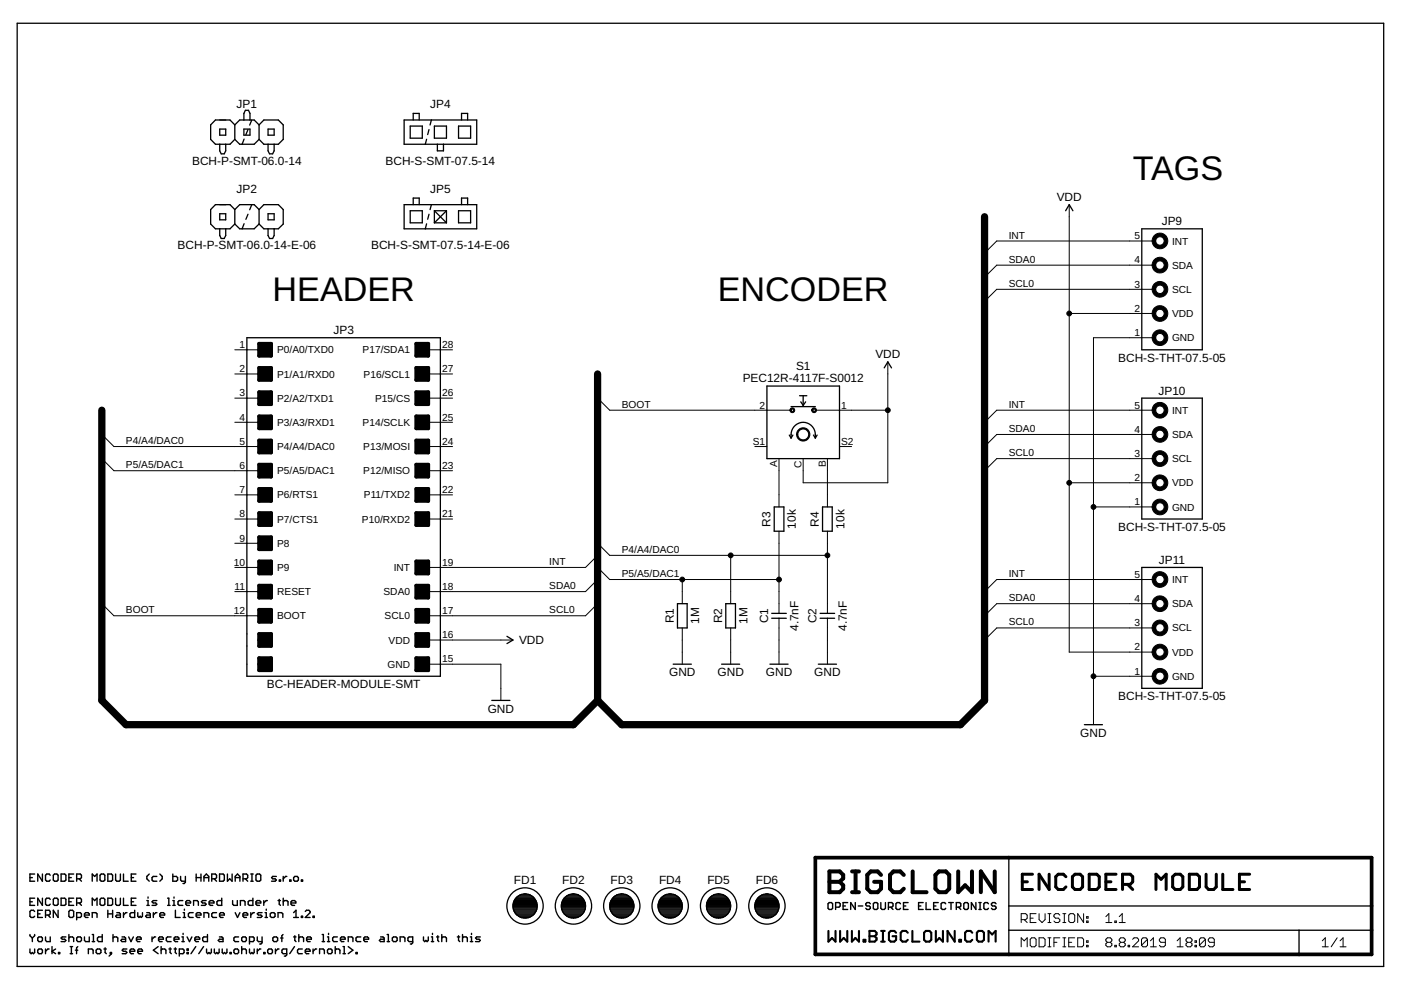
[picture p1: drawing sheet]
<svg xmlns="http://www.w3.org/2000/svg" width="297mm" height="210mm" viewBox="0 0 297 210" stroke-linecap="round" stroke-linejoin="round" font-family="sans-serif">
<g fill="none" stroke="#000" stroke-width=".21">
<path d="M226.7 43.4v94.9h17.9M244.6 51.1h-33.3l-2.6 2.6M244.6 56.2h-33.3l-2.6 2.6M49.8 74.2h5.1M49.8 79.3h5.1M90.8 74.2h5.1M90.8 79.3h5.1M188.2 76.7v25.7h-17.9v-5.2M226.7 66.5h17.9M244.6 71.6h-12.8v82M244.6 61.3h-33.3l-2.6 2.6M21.6 97.2l2.6 2.6h30.7"/>
<path d="M21.6 92.1l2.6 2.6h30.7M49.8 84.4h5.1M49.8 89.5h5.1M90.8 99.8h5.1M90.8 94.7h5.1M90.8 84.4h5.1M90.8 89.5h5.1M126.7 84.4l2.6 2.6h38.3M160 94.7h2.6M165.2 97.2v10.3M173 87h15.2M175.4 97.2v10.3"/>
<path d="M178 94.7h2.6M244.6 87h-33.3l-2.6 2.5M244.6 97.2h-33.3l-2.6 2.6M244.6 92.1h-33.3l-2.6 2.6M49.8 104.9h5.1M49.8 110h5.1M49.8 115.2h5.1M90.8 104.9h5.1M90.8 110h5.1M126.7 117.8l-2.6 2.5h-33.3M126.7 115.2l2.6 2.6h46.1M154.9 117.8v10.2"/>
<path d="M165.2 112.6v17.4M175.4 112.6v17.4M226.7 102.4h17.9M231.8 107.5h12.8M21.6 128l2.6 2.6h30.7M49.8 120.3h5.1M49.8 125.4h5.1M90.8 135.7h18M126.7 120.3l2.6 2.6h35.9M126.7 128l-2.6 2.6h-33.3M126.7 122.9l-2.6 2.5h-33.3M144.7 122.9v5.1"/>
<path d="M144.7 133.1v7.7M154.9 133.1v7.7M165.2 131.1v9.7M175.4 131.1v9.7M244.6 122.9h-33.3l-2.6 2.5M244.6 133.1h-33.3l-2.6 2.6M244.6 128h-33.3l-2.6 2.6M90.8 140.8h15.4v7.7M231.8 143.4h12.8M216.5 195h1l.3-.3v-.7l-.3-.3h-1v1.9M217.1 195l.7 .6M218.4 194.7h.7"/>
<path d="M218.7 198.8h.7l.3 .4v1.2l-.3 .3h-.7l-.3-.3v-1.2zM219.7 193.7h-1.3v1.9h1.3M220.3 193.7v1.3l.6 .6 .7-.6v-1.3M220.3 198.8h1l.3 .4v1.2l-.3 .3h-1zM222.2 193.7h.6M222.2 195.6h.6M222.2 198.8h.6M222.5 193.7v1.9M222.5 198.8v1.9M223.5 199.8h.6M224.7 194l-.3-.3h-.6l-.3 .3v.4l.3 .3h.6l.3 .3v.3l-.3 .3h-.6l-.3-.3M224.7 198.8h-1.2v1.9"/>
<path d="M225.3 193.7h.7M225.3 195.6h.7M225.3 198.8h.7M225.7 193.7v1.9M225.7 198.8v1.9M226.6 199.8h.6M226.9 193.7h.6l.4 .3v1.3l-.4 .3h-.6l-.3-.3v-1.3zM227.9 198.8h-1.3v1.9h1.3M228.5 198.8h.9l.3 .4v1.2l-.3 .3h-.9zM229.7 193.7v1.9l-1.2-1.9v1.9M230.4 195.3h.3v.3h-.3zM230.4 194.4h.3v.3h-.3z"/>
<path d="M230.4 199.5h.3v.3h-.3zM234.5 195.6h1.2M234.5 194.4l.6-.7v1.9M234.8 199.8l-.3-.3v-.3l.3-.4h.6l.3 .4v.3l-.3 .3M234.8 199.8l-.3 .3v.3l.3 .3h.6l.3-.3v-.3l-.3-.3M234.8 199.8h.6M236.4 195.3h.3v.3h-.3zM237.3 195.6h1.3M237.3 194.4l.6-.7v1.9M237.6 199.8l-.3-.3v-.3l.3-.4h.7l.3 .4v.3l-.3 .3M237.6 199.8l-.3 .3v.3l.3 .3h.7l.3-.3v-.3l-.3-.3M237.6 199.8h.7"/>
<path d="M240.1 199.2l.4-.4h.6l.3 .4v.3l-1.3 1.2h1.3M243.3 199.2l-.3-.4h-.7l-.3 .4v1.2M243.3 199.2v1.2l-.3 .3h-.7l-.3-.3M243.3 199.2l-1.3 1.2M243.9 199.5l.6-.7v1.9M247.1 199.8h-1l-.3-.3v-.3l.3-.4h.7l.3 .4v1.2l-.3 .3h-.7l-.3-.3M249.6 199.5l.6-.7v1.9M251.8 199.8l-.3-.3v-.3l.3-.4h.6l.3 .4v.3l-.3 .3M251.8 199.8l-.3 .3v.3l.3 .3h.6l.3-.3v-.3l-.3-.3M251.8 199.8h.6M253.4 199.5h.3v.3h-.3zM255.6 199.2l-.4-.4h-.6l-.3 .4v1.2"/>
<path d="M255.6 199.2v1.2l-.4 .3h-.6l-.3-.3M255.6 199.2l-1.3 1.2M257.5 199.8h-1l-.3-.3v-.3l.3-.4h.6l.4 .4v1.2l-.4 .3h-.6l-.3-.3M280.4 199.5l.6-.7v1.9M283.5 198.8l-1.3 1.9M284.1 199.5l.7-.7v1.9M216.5 200.7v-1.9l.6 .7 .7-.7v1.9M222.2 200.7h.6M225.3 200.7h.7M230.4 200.4h.3v.3h-.3zM236.4 200.4h.3v.3h-.3zM239.2 200.4h.3v.3h-.3z"/>
<path d="M243.9 200.7h1.3M249.6 200.7h1.2M253.4 200.4h.3v.3h-.3zM280.4 200.7h1.2M284.1 200.7h1.3"/>
</g>
<g fill="#000" stroke="#000" stroke-width=".21">
<path d="M244.7 50a1.67 1.67 0 0 1 2.7 .2 1.67 1.67 0 0 1-1 2.5 1.67 1.67 0 0 1-2.1-1.6h.7a.9 .9 0 0 1 1.2-.9 .9 .9 0 0 1 .3 1.5 .9 .9 0 0 1-1.4-.4l-.1-.2h-.7z" fill-rule="evenodd"/>
<path d="M244.7 55.1a1.67 1.67 0 0 1 2.7 .2 1.67 1.67 0 0 1-1 2.5 1.67 1.67 0 0 1-2.1-1.6h.7a.9 .9 0 0 1 1.2-.9 .9 .9 0 0 1 .3 1.5 .9 .9 0 0 1-1.4-.4l-.1-.2h-.7z" fill-rule="evenodd"/>
<path d="M244.7 60.2a1.67 1.67 0 0 1 2.7 .3 1.67 1.67 0 0 1-1 2.4 1.67 1.67 0 0 1-2.1-1.6h.7a.9 .9 0 0 1 1.3-.8 .9 .9 0 0 1 .2 1.5 .9 .9 0 0 1-1.4-.4l-.1-.3h-.7z" fill-rule="evenodd"/>
<path d="M244.7 65.3a1.67 1.67 0 0 1 2.7 .3 1.67 1.67 0 0 1-1 2.5 1.67 1.67 0 0 1-2.1-1.6h.7a.9 .9 0 0 1 1.3-.9 .9 .9 0 0 1 .2 1.5 .9 .9 0 0 1-1.4-.4l-.1-.2h-.7z" fill-rule="evenodd"/>
<path d="M244.7 70.5a1.67 1.67 0 0 1 2.7 .2 1.67 1.67 0 0 1-1 2.5 1.67 1.67 0 0 1-2.1-1.6h.7a.9 .9 0 0 1 1.2-.9 .9 .9 0 0 1 .3 1.5 .9 .9 0 0 1-1.4-.4l-.1-.2h-.7z" fill-rule="evenodd"/>
<path d="M167.7 86.6a.52 .52 0 0 1 .7 .1 .52 .52 0 0 1-.3 .8 .52 .52 0 0 1-.6-.5h.2a.26 .26 0 0 1 .4-.2 .26 .26 0 0 1 .1 .4 .26 .26 0 0 1-.5-.1v-.1h-.2z" fill-rule="evenodd"/>
<path d="M169.3 91.1a1.4 1.4 0 0 1 2.2 .3 1.4 1.4 0 0 1-.8 2.1 1.4 1.4 0 0 1-1.8-1.4h.2a1.16 1.16 0 0 1 1.7-1.1 1.16 1.16 0 0 1 .3 2 1.16 1.16 0 0 1-1.9-.6l-.1-.3h-.2z" fill-rule="evenodd"/>
<path d="M172.3 86.6a.52 .52 0 0 1 .8 .1 .52 .52 0 0 1-.4 .8 .52 .52 0 0 1-.6-.5h.2a.25 .25 0 0 1 .4-.3 .25 .25 0 0 1 .1 .4 .25 .25 0 0 1-.4 0l-.3-.1z" fill-rule="evenodd"/>
<path d="M244.7 85.8a1.67 1.67 0 0 1 2.7 .3 1.67 1.67 0 0 1-1 2.5 1.67 1.67 0 0 1-2.1-1.6h.7a.9 .9 0 0 1 1.3-.9 .9 .9 0 0 1 .2 1.5 .9 .9 0 0 1-1.4-.4l-.1-.2h-.7z" fill-rule="evenodd"/>
<path d="M244.7 91a1.67 1.67 0 0 1 2.7 .2 1.67 1.67 0 0 1-1 2.5 1.67 1.67 0 0 1-2.1-1.6h.7a.9 .9 0 0 1 1.2-.9 .9 .9 0 0 1 .3 1.5 .9 .9 0 0 1-1.4-.4l-.1-.2h-.7z" fill-rule="evenodd"/>
<path d="M244.7 96.1a1.67 1.67 0 0 1 2.7 .3 1.67 1.67 0 0 1-1 2.4 1.67 1.67 0 0 1-2.1-1.6h.7a.9 .9 0 0 1 1.2-.9 .9 .9 0 0 1 .3 1.5 .9 .9 0 0 1-1.4-.3l-.1-.3h-.7z" fill-rule="evenodd"/>
<path d="M244.7 101.2a1.67 1.67 0 0 1 2.7 .3 1.67 1.67 0 0 1-1 2.5 1.67 1.67 0 0 1-2.1-1.6h.7a.9 .9 0 0 1 1.3-.9 .9 .9 0 0 1 .2 1.5 .9 .9 0 0 1-1.4-.4l-.1-.2h-.7z" fill-rule="evenodd"/>
<path d="M244.7 106.3a1.67 1.67 0 0 1 2.7 .3 1.67 1.67 0 0 1-1 2.5 1.67 1.67 0 0 1-2.1-1.6h.7a.9 .9 0 0 1 1.3-.9 .9 .9 0 0 1 .2 1.5 .9 .9 0 0 1-1.4-.4l-.1-.2h-.7z" fill-rule="evenodd"/>
<path d="M244.7 121.7a1.67 1.67 0 0 1 2.7 .3 1.67 1.67 0 0 1-1 2.5 1.67 1.67 0 0 1-2.1-1.6h.7a.9 .9 0 0 1 1.3-.9 .9 .9 0 0 1 .2 1.5 .9 .9 0 0 1-1.4-.4l-.1-.2h-.7z" fill-rule="evenodd"/>
<path d="M244.7 126.9a1.67 1.67 0 0 1 2.7 .2 1.67 1.67 0 0 1-1 2.5 1.67 1.67 0 0 1-2.1-1.6h.7a.9 .9 0 0 1 1.3-.9 .9 .9 0 0 1 .2 1.5 .9 .9 0 0 1-1.4-.4l-.1-.2h-.7z" fill-rule="evenodd"/>
<path d="M244.7 132a1.67 1.67 0 0 1 2.7 .3 1.67 1.67 0 0 1-1 2.4 1.67 1.67 0 0 1-2.1-1.6h.7a.9 .9 0 0 1 1.2-.9 .9 .9 0 0 1 .3 1.5 .9 .9 0 0 1-1.4-.4l-.1-.2h-.7z" fill-rule="evenodd"/>
<path d="M244.7 137.1a1.67 1.67 0 0 1 2.7 .3 1.67 1.67 0 0 1-1 2.5 1.67 1.67 0 0 1-2.1-1.6h.7a.9 .9 0 0 1 1.2-1 .9 .9 0 0 1 .3 1.5 .9 .9 0 0 1-1.4-.3l-.1-.2h-.7z" fill-rule="evenodd"/>
<path d="M244.7 142.2a1.67 1.67 0 0 1 2.7 .3 1.67 1.67 0 0 1-1 2.5 1.67 1.67 0 0 1-2.1-1.6h.7a.9 .9 0 0 1 1.3-.9 .9 .9 0 0 1 .2 1.5 .9 .9 0 0 1-1.4-.4l-.1-.2h-.7z" fill-rule="evenodd"/>
<circle cx="226.7" cy="66.5" r=".51"/>
<circle cx="188.2" cy="87" r=".51"/>
<circle cx="154.9" cy="117.8" r=".51"/>
<circle cx="175.4" cy="117.8" r=".51"/>
<circle cx="226.7" cy="102.4" r=".51"/>
<circle cx="231.8" cy="107.5" r=".51"/>
<circle cx="144.7" cy="122.9" r=".51"/>
<circle cx="165.2" cy="122.9" r=".51"/>
<circle cx="231.8" cy="143.4" r=".51"/>
</g>
<path d="M208.7 46v102.5l-5.1 5.1h-71.8l-5.1-5.1M126.7 79.3v69.2M21.6 87v61.5l5.1 5.1h94.9l5.1-5.1" fill="none" stroke="#000" stroke-width="1.5"/>
<g fill="none" stroke="#000" stroke-width=".28">
<path d="M3.6 4.9h289.8v200h-289.8zM46.6 27.4h1.3v1.3h-1.3zM46.6 30.6v1.4l.3 .6h.6l.4-.6v-1.4M49.8 26.5l-1-1.1h-3.1l-1 1.1v3l1 1.1h3.1l1-1.1M49.8 26.5l1-1.1h3.1l1 1.1M49.8 29.5l1 1.1h3.1l1-1.1M49.8 26.5v3M51.7 25.4v-1.4l.3-.6h.7l.3 .6v1.4M51.7 27.4h1.3v1.3h-1.3zM51.8 29.5l-.5 1.1M52.6 27.5l-.5 1.1M53.4 25.4l-.5 1.1"/>
<path d="M54.9 26.5l1-1.1h3.1l1 1.1v3l-1 1.1h-3.1l-1-1.1M54.9 26.5v3M56.8 27.4h1.3v1.3h-1.3zM56.8 30.6v1.4l.3 .6h.7l.3-.6v-1.4M85.7 25.4h15.4v5.2h-15.4zM87 26.7h2.5v2.6h-2.5zM87.6 25.4v-1.4h1.3v1.4M90.4 29.5l-.2 1.1M91 27.5l-.3 1M91.5 25.4l-.3 1.1M92.1 26.7h2.6v2.6h-2.6zM92.7 30.6v1.4h1.3v-1.4"/>
<path d="M97.2 26.7h2.6v2.6h-2.6zM97.9 25.4v-1.4h1.2v1.4M46.6 45.3h1.3v1.3h-1.3zM46.6 48.5v1.4l.3 .7h.6l.4-.7v-1.4M49.8 44.4v3.1M49.8 44.4l-1-1h-3.1l-1 1v3.1l1 1h3.1l1-1M49.8 44.4l1-1h3.1l1 1M49.8 47.5l1 1h3.1l1-1M51.8 47.4l-.5 1.1M52.6 45.4l-.5 1.1M53.4 43.4l-.5 1.1M54.9 44.4v3.1"/>
<path d="M54.9 44.4l1-1h3.1l1 1v3.1l-1 1h-3.1l-1-1M56.8 45.3h1.3v1.3h-1.3zM56.8 48.5v1.4l.3 .7h.7l.3-.7v-1.4M85.7 43.4h15.4v5.1h-15.4zM87 44.7h2.5v2.5h-2.5zM87.6 43.4v-1.4h1.3v1.4M90.4 47.5l-.2 1M91 45.4l-.3 1.1M91.5 43.4l-.3 1M92.1 44.7v2.5M92.1 44.7h2.6M92.1 47.2h2.6"/>
<path d="M92.1 44.7l2.6 2.5M94.7 44.7v2.5M94.7 44.7l-2.6 2.5M97.2 44.7h2.6v2.5h-2.6zM97.9 43.4v-1.4h1.2v1.4M225.9 44.7l.8-1.3 .8 1.3M242.1 48.5h12.8v25.7h-12.8zM52.3 71.6h41.1v71.8h-41.1zM187.5 78l.7-1.3 .8 1.3M162.6 81.9h15.4v15.3h-15.4zM167.3 92.2l.4 .7M167.7 92.9a2.66 2.66 0 0 1 2.6-3.4 2.66 2.66 0 0 1 2.6 3.4"/>
<path d="M167.7 86.2h5.2M168.1 92.2l-.4 .7M169.5 83.9h1.6M169.8 85.2l.5 .8M170.3 83.9v2.1M170.8 85.2l-.5 .8M172.5 92.2l.4 .7M173.2 92.2l-.3 .7M242.1 84.4h12.8v25.6h-12.8zM164.1 107.5h2.1v5.1h-2.1zM174.4 107.5h2v5.1h-2zM107.5 134.9l1.3 .8-1.3 .8"/>
<path d="M143.6 128h2.1v5.1h-2.1zM153.9 128h2v5.1h-2zM163.6 131.1h3.1M163.6 130h3.1M173.9 131.1h3.1M173.9 130h3.1M242.1 120.3h12.8v25.6h-12.8zM104.3 148.5h3.8M142.7 140.8h3.9M153 140.8h3.8M163.2 140.8h3.9M173.5 140.8h3.9"/>
<path d="M229.9 153.6h3.8M108.8 192.2h5.1M108.8 192h5.1M108.8 191.8h5.1M108.8 192.5h5.1M108.8 192.5l.2 .7M108.8 191.6h5M108.8 192.7h5M108.9 191.4l-.1 1.1M108.9 191.3h4.9M108.9 192.9h4.8M109 191.1h4.7"/>
<path d="M109 193.1h4.7M109 193.2l.6 .8M109.1 190.9h4.5M109.1 193.4h4.4M109.2 190.7h4.3M109.2 193.6h4.2M109.4 190.5h3.9M109.4 193.8h3.8M109.6 190.2h3.5M109.6 194h3.4M109.6 194a2.58 2.58 0 0 0 3.1 .2M109.9 190h2.9"/>
<path d="M110 194.3h2.7M110.2 189.8h2.2M110.3 189.8l1-.3 1.1 .3M110.3 189.8l-.9 .6-.5 1M110.4 194.5h1.8M111.1 189.5h.4M112.4 189.8a2.6 2.6 0 0 1 1.5 2.7M113 194l-.3 .2M113.7 193.2l-.7 .8M113.9 192.5l-.2 .7M119 192.2h5.1M119 192h5.1"/>
<path d="M119 192.5h5.1M119 191.8h5.1M119 192.5l.4 1 .5 .5M119.1 192.7h5M119.1 191.6h5M119.1 191.3h4.9M119.1 191.4l-.1 1.1M119.1 192.9h4.9M119.2 191.1h4.8M119.2 193.1h4.7M119.3 190.9h4.5M119.4 193.4h4.4"/>
<path d="M119.4 190.7h4.3M119.5 193.6h4.2M119.6 190.5h3.9M119.7 193.8h3.8M119.8 190.2h3.5M119.9 194h3.4M119.9 194a2.52 2.52 0 0 0 3.4 0M120.1 190h2.9M120.2 194.3h2.7M120.5 189.8h2.2M120.7 194.5h1.8M121.4 189.5h.4"/>
<path d="M122.6 189.8l.9 .6 .5 1M122.6 189.8a2.56 2.56 0 0 0-3.5 1.6M123.9 193.2l-.6 .8M124 191.4l.1 1.1M124.1 192.5l-.2 .7M129.3 192.2h5.1M129.3 192h5.1M129.3 191.8h5.1M129.3 192.5h5.1M129.3 192.5l.2 .7M129.3 191.6h5M129.3 192.7h5"/>
<path d="M129.4 191.4l-.1 1.1M129.4 191.3h4.9M129.4 192.9h4.9M129.5 191.1h4.7M129.5 193.1h4.7M129.5 193.2l.7 .8M129.6 190.9h4.5M129.6 193.4h4.4M129.7 190.7h4.3M129.8 193.6h4.1M129.9 190.5h3.9M129.9 193.8h3.8"/>
<path d="M130.1 190.2h3.5M130.2 194a2.58 2.58 0 0 0 3 .2M130.2 194h3.3M130.4 190h2.9M130.5 194.3h2.7M130.7 189.8h2.2M130.8 189.8l1-.3 1.1 .3M130.8 189.8l-.9 .6-.5 1M130.9 194.5h1.8M131.6 189.5h.4M132.9 189.8a2.6 2.6 0 0 1 1.5 2.7M133.5 194l-.3 .2"/>
<path d="M134.2 193.2l-.7 .8M134.4 192.5l-.2 .7M139.5 192.2h5.2M139.5 192h5.2M139.6 192.5h5M139.6 191.8h5M139.6 192.5l.3 1 .5 .5M139.6 192.7h5M139.6 191.6h5M139.6 191.3h4.9M139.6 191.4v1.1M139.7 192.9h4.8"/>
<path d="M139.7 191.1h4.8M139.7 193.1h4.7M139.8 190.9h4.6M139.9 193.4h4.4M140 190.7h4.2M140 193.6h4.2M140.1 190.5h4M140.2 193.8h3.8M140.4 190.2h3.4M140.4 194h3.4M140.4 194a2.52 2.52 0 0 0 3.4 0M140.6 190h3"/>
<path d="M140.7 194.3h2.7M141 189.8h2.2M141.2 194.5h1.8M141.9 189.5h.4M143.2 189.8l.8 .6 .5 1M143.2 189.8a2.56 2.56 0 0 0-3.6 1.6M144.4 193.2l-.6 .8M144.5 191.4l.1 1.1M144.6 192.5l-.2 .7M149.8 192.2h5.1M149.8 192h5.1M149.8 191.8h5.1"/>
<path d="M149.8 192.5l.2 .7M149.8 192.5h5.1M149.8 191.6h5.1M149.9 192.7h4.9M149.9 191.4l-.1 1.1M149.9 191.3h4.9M149.9 192.9h4.9M150 191.1h4.7M150 193.2l1 1M150 193.1h4.7M150.1 190.9h4.5M150.1 193.4h4.5"/>
<path d="M150.2 190.7h4.3M150.3 193.6h4.1M150.4 190.5h3.9M150.5 193.8h3.7M150.6 190.2h3.5M150.7 194h3.3M150.9 190h2.9M151 194.2a2.48 2.48 0 0 0 2.7 0M151 194.3h2.7M151.3 189.8a2.57 2.57 0 0 1 3.6 2.7M151.3 189.8l-.9 .6-.5 1M151.3 189.8h2.1"/>
<path d="M151.4 194.5h1.8M152.1 189.5h.4M154 194l-.3 .2M154.7 193.2l-.7 .8M154.9 192.5l-.2 .7M160 192.2h5.2M160 192h5.2M160.1 192.5h5M160.1 191.8h5M160.1 192.5l.2 .7M160.1 191.6h5M160.1 192.7h5"/>
<path d="M160.1 191.3h5M160.1 191.4v1.1M160.2 192.9h4.8M160.2 191.1h4.8M160.3 193.1h4.7M160.3 193.2l.6 .8M160.3 190.9h4.6M160.4 193.4h4.4M160.5 190.7h4.2M160.5 193.6h4.2M160.6 190.5h4M160.7 193.8h3.8"/>
<path d="M160.9 190.2h3.4M160.9 194h3.4M160.9 194l.3 .2M161.1 190h3M161.2 194.2a2.48 2.48 0 0 0 2.8 0M161.2 194.3h2.8M161.5 189.8h2.2M161.7 194.5h1.8M162.4 189.5h.4M163.7 189.8l.8 .6 .6 1M163.7 189.8a2.56 2.56 0 0 0-3.6 1.6M164.3 194l-.3 .2"/>
<path d="M164.9 193.2l-.6 .8M165.1 191.4v1.1M165.1 192.5l-.2 .7M213.9 181.8v20.6M213.9 192.1h76.9M213.9 197.2h76.9M275.4 197.2v5.2"/>
<circle cx="111.3" cy="192.1" r="3.9"/>
<circle cx="121.6" cy="192.1" r="3.9"/>
<circle cx="131.8" cy="192.1" r="3.9"/>
<circle cx="142.1" cy="192.1" r="3.9"/>
<circle cx="152.4" cy="192.1" r="3.9"/>
<circle cx="162.6" cy="192.1" r="3.9"/>
</g>
<g fill="none" stroke="#000" stroke-width=".78">
<path d="M54.9 78h2.6v2.6h-2.6zM54.9 72.9h2.6v2.5h-2.6zM88.2 78h2.6v2.6h-2.6zM88.2 72.9h2.6v2.5h-2.6zM54.9 83.1h2.6v2.6h-2.6zM54.9 88.3h2.6v2.5h-2.6zM54.9 93.4h2.6v2.5h-2.6zM54.9 98.5h2.6v2.6h-2.6zM88.2 83.1h2.6v2.6h-2.6zM88.2 88.3h2.6v2.5h-2.6zM88.2 93.4h2.6v2.5h-2.6zM88.2 98.5h2.6v2.6h-2.6z"/>
<path d="M54.9 103.7h2.6v2.5h-2.6zM54.9 108.8h2.6v2.5h-2.6zM54.9 113.9h2.6v2.6h-2.6zM54.9 119h2.6v2.6h-2.6zM88.2 103.7h2.6v2.5h-2.6zM88.2 108.8h2.6v2.5h-2.6zM88.2 119h2.6v2.6h-2.6zM54.9 124.2h2.6v2.5h-2.6zM54.9 129.3h2.6v2.5h-2.6zM54.9 134.4h2.6v2.6h-2.6zM54.9 139.5h2.6v2.6h-2.6zM88.2 124.2h2.6v2.5h-2.6z"/>
<path d="M88.2 129.3h2.6v2.5h-2.6zM88.2 134.4h2.6v2.6h-2.6zM88.2 139.5h2.6v2.6h-2.6zM172.9 181.8h117.9v20.6h-117.9z"/>
</g>
<path d="M175.9 184.8h2.1l.8 .7v.7l-.8 .8 .8 .7v.7l-.8 .8h-2.1zM175.9 187h2.1M180.7 184.8h1.4M180.7 189.2h1.4M181.4 184.8v4.4M186.8 185.5l-.7-.7h-1.5l-.7 .7v2.9l.7 .8h1.5l.7-.8v-1.4h-1.5M191.6 185.5l-.7-.7h-1.5l-.7 .7v2.9l.7 .8h1.5l.7-.8M193.5 184.8v4.4h2.9M198.3 185.5l.8-.7h1.4l.8 .7v2.9l-.8 .8h-1.4l-.8-.8zM203.2 184.8v4.4l1.4-1.5 1.5 1.5v-4.4M210.9 184.8v4.4l-2.9-4.4v4.4" fill="none" stroke="#000" stroke-width=".85"/>
<g fill="none" stroke="#000" stroke-width=".3">
<path d="M6.3 198.1v.3l.6 .5M6.3 186.1h.6M6.3 191.2h.6M6.9 198.9v.7M7.3 185.3h-1v1.5h1M7.3 190.4h-1v1.6h1M7.3 193.3l-.2-.3h-.5l-.3 .3v1l.3 .2h.5l.2-.2M7.3 198.1v.3l-.4 .5M8 198.9l.3-.3h.5l.2 .3v.5l-.2 .2h-.5l-.3-.2zM8 193.8h.5M9 185.3v1.5l-1-1.5v1.5M9 190.4v1.6l-1-1.6v1.6"/>
<path d="M9 193h-1v1.5h1M9.7 194h.7l.2-.2v-.5l-.2-.3h-.7v1.5M9.7 198.6v.8l.2 .2h.7v-1M10.2 194l.4 .5M10.6 185.6l-.2-.3h-.5l-.2 .3v1l.2 .2h.5l.2-.2M10.6 190.7l-.2-.3h-.5l-.2 .3v1l.2 .3h.5l.2-.3M11.6 185.3h.5l.2 .3v1l-.2 .2h-.5l-.3-.2v-1zM11.6 190.4h.5l.2 .3v1l-.2 .3h-.5l-.3-.3v-1zM12.3 193v1.5l-1-1.5v1.5M13 185.3h.7l.3 .3v1l-.3 .2h-.7zM13 190.4h.7l.3 .3v1l-.3 .3h-.7zM14 198.6h-.8l-.2 .3 .2 .2h.5l.3 .3-.3 .2h-.7"/>
<path d="M14.6 186.1h.5M14.6 198.1v1.5M14.6 191.2h.5M14.6 198.9l.3-.3h.5l.2 .3v.7M14.9 193h.5l.2 .3v1l-.2 .2h-.5l-.3-.2v-1zM15.6 185.3h-1v1.5h1M15.6 190.4h-1v1.6h1M16.3 186.3h.7l.3-.2v-.5l-.3-.3h-.7v1.5M16.3 191.5h.7l.3-.3v-.5l-.3-.3h-.7v1.6M16.3 194.5h.7l.3-.2v-.5l-.3-.3h-.7v1.5M16.3 198.9l.2-.3h.5l.3 .3v.5l-.3 .2h-.5l-.2-.2zM16.8 186.3l.5 .5"/>
<path d="M16.8 191.5l.5 .5M17.9 194h1v-.2l-.2-.3h-.5l-.3 .3v.5l.3 .2h.5M17.9 198.6v.8l.3 .2h.7v-1M19.6 186.8v-1.5l.5 .5 .5-.5v1.5M19.6 192v-1.6l.5 .5 .5-.5v1.6M19.6 194.5v-1h.7l.3 .3v.7M19.6 199.6h.5M19.6 198.1h.2v1.5M21.5 185.3h.5l.2 .3v1l-.2 .2h-.5l-.3-.2v-1zM21.5 190.4h.5l.2 .3v1l-.2 .3h-.5l-.3-.3v-1zM21.7 198.1v1.5h-.8l-.2-.2v-.5l.2-.3h.8M22.9 185.3h.7l.3 .3v1l-.3 .2h-.7z"/>
<path d="M22.9 190.4h.7l.3 .3v1l-.3 .3h-.7zM22.9 193v1.5M22.9 193.8h1M23.9 193v1.5M24 198.9l.2-.3h.5l.3 .3v.7M24 198.1v1.5M24.5 185.3v1.3l.3 .2h.5l.2-.2v-1.3M24.5 190.4v1.3l.3 .3h.5l.2-.3v-1.3M24.8 193.5h.5l.2 .3v.7h-.7l-.3-.2 .3-.3h.7M25.9 198.6h.5l.2 .3v.7h-.7l-.3-.2 .3-.3h.7M26.2 185.3v1.5h1M26.2 190.4v1.6h1"/>
<path d="M26.2 193.5v1M26.9 193.5h-.2l-.5 .5M27.3 198.6l.5 1 .5-1M27.8 186.1h.5M27.8 191.2h.5M28.6 193v1.5h-.8l-.2-.2v-.5l.2-.3h.8M28.8 185.3h-1v1.5h1M28.8 190.4h-1v1.6h1M28.9 199.1h1v-.2l-.2-.3h-.5l-.3 .3v.5l.3 .2h.5M29.2 193.5v.8l.3 .2 .2-.2 .3 .2 .2-.2v-.8M31.1 193.5h.5l.3 .3v.7h-.8l-.2-.2 .2-.3h.8M31.1 192h.5"/>
<path d="M31.1 190.9h.3v1.1M31.4 190.2v.2M31.6 185.3l-.5 .5v.5l.5 .5M32.2 198.6v1M32.5 193.5v1M33 198.6h-.3l-.5 .5M33.3 185.8h-.8l-.3 .3v.5l.3 .2h.8M33.3 190.9h-.8l-.3 .3 .3 .3h.5l.3 .2-.3 .3h-.8M33.3 193.5h-.3l-.5 .5M33.6 199.1h1v-.2l-.2-.3h-.5l-.3 .3v.5l.3 .2h.5M33.9 185.3l.5 .5v.5l-.5 .5M33.9 194h1v-.2l-.3-.3h-.5l-.2 .3v.5l.2 .2h.5"/>
<path d="M35.5 190.4h.3v1.6M35.5 192h.5M36.3 198.6h-.8l-.2 .3v.5l.2 .2h.8M36.6 185.3v1.5h.8l.3-.2v-.5l-.3-.3h-.8M36.6 192h.5M36.6 190.9h.3v1.1M36.9 190.2v.2M36.9 199.1h1v-.2l-.2-.3h-.5l-.3 .3v.5l.3 .2h.5M37.2 193v1.5h1M38.3 185.8v.8l.2 .2h.8M38.6 199.6h.5M38.6 198.6h.2v1"/>
<path d="M38.8 190.9h-.8l-.3 .3v.5l.3 .3h.8M38.8 197.9v.2M38.8 194.5h.5M38.8 193.5h.3v1M39.1 192.8v.2M39.3 185.8v1.3l-.2 .2h-.3M39.4 191.5h1v-.3l-.2-.3h-.6l-.2 .3v.5l.2 .3h.6M39.7 198.6l.5 1 .5-1M41 193.5h-.8l-.3 .3v.5l.3 .2h.8M41 192v-1.1h.8l.3 .3v.8M41.3 199.1h1v-.2l-.2-.3h-.5l-.3 .3v.5l.3 .2h.5M41.6 186.1h1"/>
<path d="M41.6 185.3v1.5M41.6 194h1v-.2l-.2-.3h-.6l-.2 .3v.5l.2 .2h.6M42.6 185.3v1.5M43.2 186.1h1.1M43.2 186.8v-1l.6-.5 .5 .5v1M43.2 194.5v-1h.8l.3 .3v.7M43.7 190.9h-.8l-.2 .3 .2 .3h.6l.2 .2-.2 .3h-.8M44 198.1v1.5h-.8l-.2-.2v-.5l.2-.3h.8M44.3 191.5h1.1v-.3l-.3-.3h-.5l-.3 .3v.5l.3 .3h.5M44.9 186.3h.8l.2-.2v-.5l-.2-.3h-.8v1.5M45.4 186.3l.5 .5M45.9 193.5h-.8l-.2 .3v.5l.2 .2h.8"/>
<path d="M46.5 198.6h.5l.3 .3v.7h-.8l-.2-.2 .2-.3h.8M46.5 185.3h.8l.3 .3v1l-.3 .2h-.8zM46.5 194h1.1v-.2l-.3-.3h-.5l-.3 .3v.5l.3 .2h.5M47 190.4v1.6h-.8l-.2-.3v-.5l.2-.3h.8M48.2 185.3v1.5l.5-.5 .5 .5v-1.5M49.3 190.9v.8l.3 .3h.7v-1.1M49.9 186.1h1M49.9 186.8v-1l.5-.5 .5 .5v1M49.9 193.5l.5 1 .5-1M50.6 198.6h-.8l-.2 .3v.5l.2 .2h.8M51 192v-1.1h.7l.3 .3v.8M51.2 198.9l.3-.3h.5l.2 .3v.5l-.2 .2h-.5l-.3-.2z"/>
<path d="M51.5 186.3h.8l.2-.2v-.5l-.2-.3h-.8v1.5M51.5 194h1v-.2l-.2-.3h-.5l-.3 .3v.5l.3 .2h.5M52 186.3l.5 .5M52.9 199.6h.8l.2-.2v-.5l-.2-.3h-.8v1.6M53.2 185.3h.5M53.2 186.8h.5M53.2 193.5v1M53.4 185.3v1.5M53.6 190.4v1.6h-.7l-.3-.3v-.5l.3-.3h.7M53.9 193.5h-.2l-.5 .5M54.3 191.5h1v-.3l-.3-.3h-.5l-.2 .3v.5l.2 .3h.5M54.5 185.3h.5l.3 .3v1l-.3 .2h-.5l-.2-.2v-1z"/>
<path d="M54.5 198.6v.8l.3 .2h.8M55.6 193.5h-.8l-.3 .3 .3 .2h.5l.3 .3-.3 .2h-.8M55.6 198.6v1.3l-.3 .3h-.2M55.9 190.9v1.1M56.2 194.5h.5M56.2 193.5h.3v1M56.5 192.8v.2M56.7 190.9h-.3l-.5 .6M57.3 193.8l.3-.3h.5l.2 .3v.5l-.2 .2h-.5l-.3-.2zM57.8 198.9l.3-.3h.5l.3 .3v.5l-.3 .2h-.5l-.3-.2zM58.6 185.8h-.8l-.2 .3 .2 .2h.5l.3 .3-.3 .2h-.7M58.9 190.9h.6"/>
<path d="M58.9 194.5v-1h.8l.3 .3v.7M59.2 190.7v1l.3 .3M59.2 186.6h.3v.2h-.3zM59.5 198.9h.5M60 198.1l-.2 .3v1.2M60 185.8v1M60 190.4v1.6M60 191.2l.3-.3h.5l.3 .3v.8M60.8 185.8h-.2l-.6 .5M61.4 186.6h.3v.2h-.3zM61.7 191.5h1v-.3l-.2-.3h-.5l-.3 .3v.5l.3 .3h.5M62.3 186.1l.2-.3h.5l.3 .3v.5l-.3 .2h-.5l-.2-.2z"/>
<path d="M62.3 194.5h1M62.3 193.5l.5-.5v1.5M62.3 198.6h.5M62.5 198.4v1l.3 .2M63.4 198.9l.2-.3h.5l.3 .3v.7M63.4 198.1v1.5M63.9 186.6h.3v.2h-.3zM63.9 194.3h.3v.2h-.3zM64.7 193.3l.3-.3h.5l.2 .3v.2l-1 1h1M65 199.1h1v-.2l-.2-.3h-.5l-.3 .3v.5l.3 .2h.5M66.4 194.3h.2v.2h-.2zM68.3 199.6h.5"/>
<path d="M68.3 198.1h.3v1.5M69.4 199.6h.5M69.4 198.6h.3v1M69.7 197.9v.2M71.5 198.6h-.7l-.3 .3v.5l.3 .2h.7M72.2 199.1h1v-.2l-.3-.3h-.5l-.2 .3v.5l.2 .2h.5M73.8 199.6v-1h.8l.2 .3v.7M76.5 198.6h-.8l-.2 .3v.5l.2 .2h.8M77.1 199.1h1v-.2l-.2-.3h-.5l-.3 .3v.5l.3 .2h.5M80.7 198.6h.5l.2 .3v.7h-.7l-.3-.2 .3-.3h.7M82.1 199.6h.5M82.1 198.1h.2v1.5"/>
<path d="M83.2 198.9l.2-.3h.5l.3 .3v.5l-.3 .2h-.5l-.2-.2zM84.8 199.6v-1h.8l.3 .3v.7M87.5 199.6h-.8l-.2-.2v-.5l.2-.3h.8v1.3l-.3 .3h-.2M89.8 198.6v.8l.2 .2 .3-.2 .3 .2 .2-.2v-.8M91.5 199.6h.4M91.5 198.6h.2v1M91.7 197.9v.2M92.6 198.6h.4M92.8 198.4v1l.2 .2M93.7 198.9l.2-.3h.5l.3 .3v.7M93.7 198.1v1.5M97 198.6h.5"/>
<path d="M97.2 198.4v1l.3 .2M98.1 198.9l.2-.3h.5l.3 .3v.7M98.1 198.1v1.5M99.7 199.6h.5M99.7 198.6h.3v1M100 197.9v.2M101.8 198.6h-.7l-.3 .3 .3 .2h.5l.2 .3-.2 .2h-.8M175.8 191.4h.5l.2 .2v1l-.2 .2h-.5l-.2-.2v-1zM177.2 192.3h.7l.2-.2v-.5l-.2-.2h-.7v1.4M178.8 192.1h.4M179.7 191.4h-.9v1.4h.9M181.3 191.4v1.4l-.9-1.4v1.4"/>
<path d="M182 192.1h.9M184.5 191.6l-.2-.2h-.5l-.2 .2v.3l.2 .2h.5l.2 .2v.3l-.2 .2h-.5l-.2-.2M185.4 191.4h.5l.2 .2v1l-.2 .2h-.5l-.2-.2v-1zM186.8 191.4v1.2l.2 .2h.5l.2-.2v-1.2M188.4 192.3h.7l.2-.2v-.5l-.2-.2h-.7v1.4M188.8 192.3l.5 .5M190.9 191.6l-.2-.2h-.5l-.3 .2v1l.3 .2h.5l.2-.2M191.6 192.1h.4M192.5 191.4h-.9v1.4h.9M194.8 192.1h.4M195.7 191.4h-.9v1.4h.9M196.3 191.4v1.4h1"/>
<path d="M198 192.1h.4M198.9 191.4h-.9v1.4h.9M200.5 191.6l-.2-.2h-.5l-.3 .2v1l.3 .2h.5l.2-.2M201.1 191.4h1M201.6 191.4v1.4M202.8 192.3h.7l.2-.2v-.5l-.2-.2h-.7v1.4M203.2 192.3l.5 .5M204.6 191.4h.5l.2 .2v1l-.2 .2h-.5l-.3-.2v-1zM206.9 191.4v1.4l-.9-1.4v1.4M207.5 191.4h.5M207.5 192.8h.5M207.8 191.4v1.4"/>
<path d="M209.6 191.6l-.3-.2h-.4l-.3 .2v1l.3 .2h.4l.3-.2M211.2 191.6l-.3-.2h-.5l-.2 .5 .2 .2h.5l.3 .2v.3l-.3 .2h-.5l-.2-.2M6.3 201.2v.8l.3 .2 .3-.2 .2 .2 .2-.2v-.8M8.3 201.2h.5l.2 .3v.5l-.2 .2h-.5l-.3-.2v-.5zM9.7 201.2v1M10.4 201.2h-.2l-.5 .5M11 200.7v1.5M11.8 201.2l-.8 .5 .8 .5M12.4 202h.3v.2h-.3zM14.9 202.2h.5M14.9 200.7h.5M15.1 200.7v1.5"/>
<path d="M16 201.5h.5M16.5 200.7l-.3 .3v1.2M18.7 202.2v-1h.8l.2 .3v.7M20.4 201.5l.2-.3h.5l.3 .3v.5l-.3 .2h-.5l-.2-.2zM22 201.2h.5M22.3 201v1l.2 .2M23.4 202h.2v.2h-.2zM23.6 202.2l-.5 .5M26.9 201.2h-.8l-.2 .3 .2 .2h.5l.3 .3-.3 .2h-.7M27.6 201.7h1v-.2l-.3-.3h-.5l-.2 .3v.5l.2 .2h.5M29.2 201.7h1v-.2l-.2-.3h-.5l-.3 .3v.5l.3 .2h.5M33.5 200.7l-1 .8 1 .7"/>
<path d="M34.2 201.5l.2-.3h.5l.3 .3v.7M34.2 200.7v1.5M35.8 201.2h.5M36.1 201v1l.2 .2M36.9 201.2h.5M37.2 201v1l.2 .2M38 202.2h.8l.2-.2v-.5l-.2-.3h-.8v1.5M39.7 202h.2v.2h-.2zM39.7 201.2h.2v.3h-.2zM41.5 200.7l-1 1.5M43.2 200.7l-1.1 1.5M43.8 201.2v.8l.2 .2 .3-.2 .3 .2 .2-.2v-.8"/>
<path d="M45.4 201.2v.8l.3 .2 .3-.2 .2 .2 .3-.2v-.8M47.1 201.2v.8l.2 .2 .3-.2 .3 .2 .2-.2v-.8M48.8 202h.2v.2h-.2zM49.6 201.5l.2-.3h.5l.3 .3v.5l-.3 .2h-.5l-.2-.2zM51.2 201.5l.3-.3h.5l.2 .3v.7M51.2 200.7v1.5M52.9 201.2v.8l.2 .2 .3-.2 .3 .2 .2-.2v-.8M54.5 201.2v1M55.3 201.2h-.2l-.6 .5M55.9 202h.3v.2h-.3zM56.7 201.5l.3-.3h.5l.3 .3v.5l-.3 .2h-.5l-.3-.2zM58.4 201.2v1"/>
<path d="M59.2 201.2h-.3l-.5 .5M60.8 202.2h-.8l-.2-.2v-.5l.2-.3h.8v1.3l-.3 .2h-.2M62.4 200.7l-1 1.5M64.1 201.2h-.8l-.2 .3v.5l.2 .2h.8M64.7 201.7h1v-.2l-.2-.3h-.5l-.3 .3v.5l.3 .2h.5M66.4 201.2v1M67.1 201.2h-.2l-.5 .5M67.8 202.2v-1h.7l.3 .3v.7M69.7 201.2h.5l.2 .3v.5l-.2 .2h-.5l-.3-.2v-.5zM71.1 201.5l.2-.3h.5l.3 .3v.7M71.1 200.7v1.5M72.7 202.2h.5"/>
<path d="M72.7 200.7h.3v1.5M73.8 200.7l1 .8-1 .7M75.5 202h.2v.2h-.2z"/>
</g>
<g fill="none" stroke="#000" stroke-width=".44">
<path d="M175.6 197.4v2.2l.8-.7 .7 .7v-2.2M178.1 197.4v2.2l.8-.7 .7 .7v-2.2M180.6 197.4v2.2l.8-.7 .7 .7v-2.2M183.1 199.3h.4v.3h-.4zM184.3 197.4h1.2l.3 .4v.3l-.3 .4 .3 .4v.4l-.3 .3h-1.2zM184.3 198.5h1.2M186.8 199.6h.8M186.8 197.4h.8M187.2 197.4v2.2M190 197.8l-.4-.4h-.8l-.3 .4v1.5l.3 .3h.8l.4-.3v-.8h-.8M192.5 197.8l-.4-.4h-.8l-.3 .4v1.5l.3 .3h.8l.4-.3M193.4 197.4v2.2h1.5"/>
<path d="M195.9 197.8l.4-.4h.8l.3 .4v1.5l-.3 .3h-.8l-.4-.3zM198.4 197.4v2.2l.8-.7 .7 .7v-2.2M202.4 197.4v2.2l-1.5-2.2v2.2M203.4 199.3h.4v.3h-.4zM206.1 197.8l-.3-.4h-.8l-.4 .4v1.5l.4 .3h.8l.3-.3M207.5 197.4h.7l.4 .4v1.5l-.4 .3h-.7l-.4-.3v-1.5zM209.6 199.6v-2.2l.8 .7 .7-.7v2.2"/>
</g>
<g fill="none" stroke="#000" stroke-width=".63">
<path d="M216.7 187h1.1M218.9 185.4h-2.2v3.2h2.2M222.4 185.4v3.2l-2.1-3.2v3.2M226 185.9l-.6-.5h-1l-.6 .5v2.1l.6 .6h1l.6-.6M227.4 185.9l.5-.5h1.1l.5 .5v2.1l-.5 .6h-1.1l-.5-.6zM230.9 185.4h1.6l.6 .5v2.1l-.6 .6h-1.6zM234.5 187h1M236.6 185.4h-2.1v3.2h2.1M238 187.5h1.6l.6-.5v-1.1l-.6-.5h-1.6v3.2M239.1 187.5l1.1 1.1M245.1 188.6v-3.2l1.1 1 1-1v3.2M248.6 185.9l.6-.5h1l.6 .5v2.1l-.6 .6h-1l-.6-.6z"/>
<path d="M252.2 185.4h1.6l.5 .5v2.1l-.5 .6h-1.6zM255.7 185.4v2.6l.5 .6h1.1l.6-.6v-2.6M259.2 185.4v3.2h2.2M262.8 187h1.1M264.9 185.4h-2.1v3.2h2.1"/>
</g>
<g fill="#000" stroke="#000" stroke-width=".21">
<path d="M54.9 78h2.6v2.6h-2.6zM54.9 72.9h2.6v2.6h-2.6zM88.2 72.9h2.6v2.6h-2.6zM88.2 78h2.6v2.6h-2.6zM54.9 83.1h2.6v2.6h-2.6zM54.9 88.2h2.6v2.6h-2.6zM54.9 93.4h2.6v2.6h-2.6zM54.9 98.5h2.6v2.6h-2.6zM88.2 83.1h2.6v2.6h-2.6zM88.2 88.2h2.6v2.6h-2.6zM88.2 93.4h2.6v2.6h-2.6zM88.2 98.5h2.6v2.6h-2.6z"/>
<path d="M54.9 103.6h2.6v2.6h-2.6zM54.9 108.8h2.6v2.5h-2.6zM54.9 113.9h2.6v2.6h-2.6zM54.9 119h2.6v2.6h-2.6zM88.2 103.6h2.6v2.6h-2.6zM88.2 108.8h2.6v2.5h-2.6zM88.2 119h2.6v2.6h-2.6zM54.9 124.1h2.6v2.6h-2.6zM54.9 129.3h2.6v2.5h-2.6zM54.9 139.5h2.6v2.6h-2.6zM54.9 134.4h2.6v2.6h-2.6zM88.2 124.1h2.6v2.6h-2.6z"/>
<path d="M88.2 129.3h2.6v2.5h-2.6zM88.2 134.4h2.6v2.6h-2.6zM88.2 139.5h2.6v2.6h-2.6z"/>
</g>
<g font-size="7.2">
<text x="240.2" y="38.3">TAGS</text>
<text x="57.8" y="63.9">HEADER</text>
<text x="152.2" y="63.9">ENCODER</text>
</g>
<g font-size="2.5">
<text x="50.2" y="22.9">JP1</text>
<text x="91.2" y="22.9">JP4</text>
<text x="40.7" y="34.9">BCH-P-SMT-06.0-14</text>
<text x="81.8" y="34.9">BCH-S-SMT-07.5-14</text>
<text x="50.2" y="40.8">JP2</text>
<text x="91.2" y="40.8">JP5</text>
<text x="224.1" y="42.6">VDD</text>
<text x="246.3" y="47.8">JP9</text>
<text x="37.7" y="52.9">BCH-P-SMT-06.0-14-E-06</text>
<text x="78.7" y="52.9">BCH-S-SMT-07.5-14-E-06</text>
<text x="70.7" y="70.8">JP3</text>
<text x="185.6" y="76">VDD</text>
<text x="237.1" y="76.7">BCH-S-THT-07.5-05</text>
<text x="157.5" y="81.1">PEC12R-4117F-S0012</text>
<text x="168.8" y="78.5">S1</text>
<text x="245.6" y="83.6">JP10</text>
<text x="163.4" y="111.7" transform="rotate(-90 163.4 111.7)">R3</text>
<text x="168.8" y="112.1" transform="rotate(-90 168.8 112.1)">10k</text>
<text x="173.6" y="111.7" transform="rotate(-90 173.6 111.7)">R4</text>
<text x="179" y="112.1" transform="rotate(-90 179 112.1)">10k</text>
<text x="237.1" y="112.6">BCH-S-THT-07.5-05</text>
<text x="245.7" y="119.5">JP11</text>
<text x="110" y="136.6">VDD</text>
<text x="142.9" y="132.2" transform="rotate(-90 142.9 132.2)">R1</text>
<text x="148.2" y="132.3" transform="rotate(-90 148.2 132.3)">1M</text>
<text x="153.1" y="132.2" transform="rotate(-90 153.1 132.2)">R2</text>
<text x="158.5" y="132.3" transform="rotate(-90 158.5 132.3)">1M</text>
<text x="162.9" y="132.2" transform="rotate(-90 162.9 132.2)">C1</text>
<text x="169.3" y="133.8" transform="rotate(-90 169.3 133.8)">4.7nF</text>
<text x="173.1" y="132.2" transform="rotate(-90 173.1 132.2)">C2</text>
<text x="179.5" y="133.8" transform="rotate(-90 179.5 133.8)">4.7nF</text>
<text x="141.9" y="143.4">GND</text>
<text x="152.1" y="143.4">GND</text>
<text x="162.4" y="143.4">GND</text>
<text x="172.6" y="143.4">GND</text>
<text x="56.6" y="146">BC-HEADER-MODULE-SMT</text>
<text x="237.1" y="148.5">BCH-S-THT-07.5-05</text>
<text x="103.4" y="151.1">GND</text>
<text x="229" y="156.2">GND</text>
<text x="109" y="187.5">FD1</text>
<text x="119.2" y="187.5">FD2</text>
<text x="129.5" y="187.5">FD3</text>
<text x="139.7" y="187.5">FD4</text>
<text x="150" y="187.5">FD5</text>
<text x="160.2" y="187.5">FD6</text>
</g>
<g font-size="2.2">
<text x="213.9" y="50.6">INT</text>
<text x="240.5" y="50.7">5</text>
<text x="248.5" y="51.8">INT</text>
<text x="213.9" y="55.7">SDA0</text>
<text x="240.5" y="55.9">4</text>
<text x="248.5" y="57">SDA</text>
<text x="213.9" y="60.8">SCL0</text>
<text x="240.5" y="61">3</text>
<text x="248.5" y="62.1">SCL</text>
<text x="240.5" y="71.2">1</text>
<text x="240.5" y="66.1">2</text>
<text x="248.5" y="67.2">VDD</text>
<text x="50.8" y="73.8">1</text>
<text x="58.8" y="74.9">P0/A0/TXD0</text>
<text x="76.9" y="74.9">P17/SDA1</text>
<text x="93.7" y="73.8">28</text>
<text x="248.5" y="72.4">GND</text>
<text x="50.8" y="78.9">2</text>
<text x="58.8" y="80.1">P1/A1/RXD0</text>
<text x="77.1" y="80.1">P16/SCL1</text>
<text x="93.7" y="78.9">27</text>
<text x="50.8" y="84.1">3</text>
<text x="50.8" y="89.2">4</text>
<text x="58.8" y="85.2">P2/A2/TXD1</text>
<text x="79.5" y="85.2">P15/CS</text>
<text x="93.7" y="84.1">26</text>
<text x="93.7" y="89.2">25</text>
<text x="131.8" y="86.5">BOOT</text>
<text x="161" y="86.6">2</text>
<text x="178.3" y="86.6">1</text>
<text x="213.9" y="86.5">INT</text>
<text x="240.5" y="86.6">5</text>
<text x="248.5" y="87.7">INT</text>
<text x="26.7" y="94.2">P4/A4/DAC0</text>
<text x="50.8" y="94.3">5</text>
<text x="58.8" y="90.3">P3/A3/RXD1</text>
<text x="58.8" y="95.4">P4/A4/DAC0</text>
<text x="76.9" y="90.3">P14/SCLK</text>
<text x="77" y="95.4">P13/MOSI</text>
<text x="93.7" y="94.3">24</text>
<text x="159.6" y="94.3">S1</text>
<text x="178.3" y="94.3">S2</text>
<text x="213.9" y="91.6">SDA0</text>
<text x="240.5" y="91.7">4</text>
<text x="248.5" y="92.9">SDA</text>
<text x="26.7" y="99.3">P5/A5/DAC1</text>
<text x="50.8" y="99.4">6</text>
<text x="58.8" y="100.6">P5/A5/DAC1</text>
<text x="77" y="100.6">P12/MISO</text>
<text x="93.7" y="99.4">23</text>
<text x="164.8" y="99" transform="rotate(-90 164.8 99)">A</text>
<text x="169.9" y="99.2" transform="rotate(-90 169.9 99.2)">C</text>
<text x="175.1" y="99" transform="rotate(-90 175.1 99)">B</text>
<text x="213.9" y="96.7">SCL0</text>
<text x="240.5" y="96.9">3</text>
<text x="248.5" y="98">SCL</text>
<text x="50.8" y="104.6">7</text>
<text x="58.8" y="105.7">P6/RTS1</text>
<text x="77.2" y="105.7">P11/TXD2</text>
<text x="93.7" y="104.6">22</text>
<text x="240.5" y="107.1">1</text>
<text x="240.5" y="102">2</text>
<text x="248.5" y="103.1">VDD</text>
<text x="50.8" y="109.7">8</text>
<text x="58.8" y="110.8">P7/CTS1</text>
<text x="76.7" y="110.8">P10/RXD2</text>
<text x="93.7" y="109.7">21</text>
<text x="248.5" y="108.3">GND</text>
<text x="49.6" y="120">10</text>
<text x="50.8" y="114.8">9</text>
<text x="58.8" y="115.9">P8</text>
<text x="93.7" y="120">19</text>
<text x="116.5" y="119.8">INT</text>
<text x="131.8" y="117.2">P4/A4/DAC0</text>
<text x="49.8" y="125.1">11</text>
<text x="58.8" y="121.1">P9</text>
<text x="83.5" y="121.1">INT</text>
<text x="93.7" y="125.1">18</text>
<text x="116.5" y="124.9">SDA0</text>
<text x="131.8" y="122.4">P5/A5/DAC1</text>
<text x="213.9" y="122.4">INT</text>
<text x="240.5" y="122.5">5</text>
<text x="248.5" y="123.6">INT</text>
<text x="26.7" y="130.1">BOOT</text>
<text x="49.6" y="130.2">12</text>
<text x="58.8" y="126.2">RESET</text>
<text x="58.8" y="131.3">BOOT</text>
<text x="81.3" y="126.2">SDA0</text>
<text x="81.5" y="131.3">SCL0</text>
<text x="93.7" y="130.2">17</text>
<text x="116.5" y="130.1">SCL0</text>
<text x="213.9" y="127.5">SDA0</text>
<text x="240.5" y="127.6">4</text>
<text x="248.5" y="128.8">SDA</text>
<text x="82.4" y="136.5">VDD</text>
<text x="93.7" y="135.3">16</text>
<text x="213.9" y="132.6">SCL0</text>
<text x="240.5" y="137.9">2</text>
<text x="240.5" y="132.8">3</text>
<text x="248.5" y="133.9">SCL</text>
<text x="82.2" y="141.6">GND</text>
<text x="93.7" y="140.5">15</text>
<text x="240.5" y="143">1</text>
<text x="248.5" y="139">VDD</text>
<text x="248.5" y="144.1">GND</text>
</g>
</svg>
